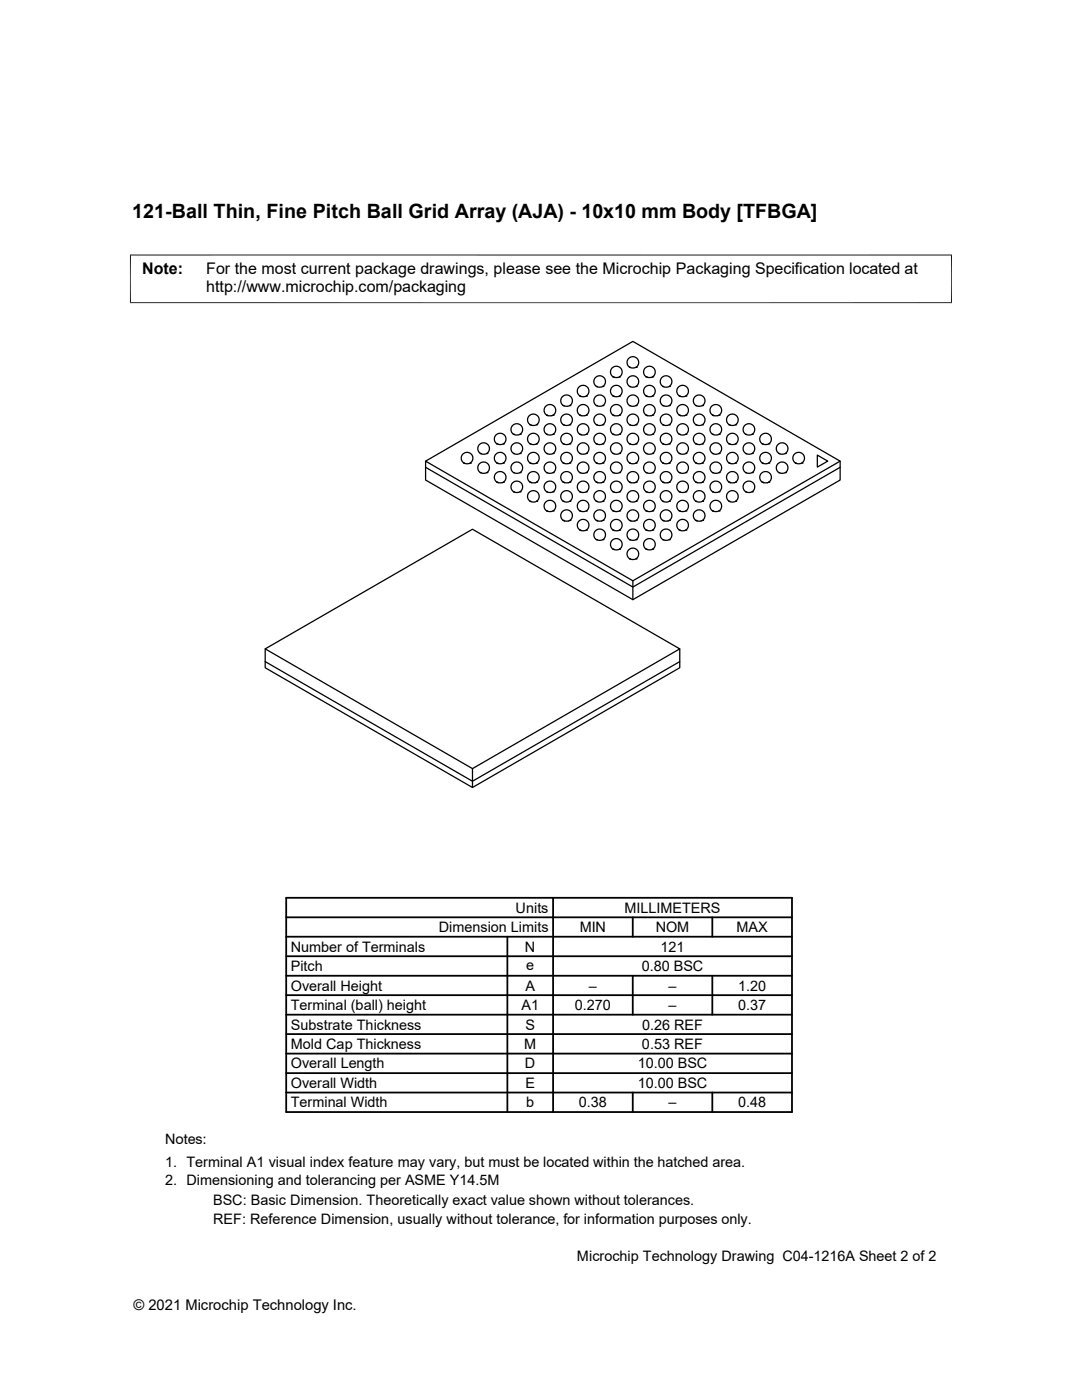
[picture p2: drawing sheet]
<svg xmlns="http://www.w3.org/2000/svg" width="216mm" height="279mm" viewBox="0 0 216 279" stroke-linecap="round" stroke-linejoin="round" font-family="sans-serif">
<g fill="none" stroke="#000" stroke-width=".25">
<path d="M115.7 79h.1M117 79h.1M119 77.1h.1M120.3 77.1h.1M122.3 75.2h.1M122.3 79h.1M123.6 75.2h.1M123.6 79h.1M125.6 73.3h.1M125.6 77.1h.1M126.9 73.3h.1M126.9 77.1h.1"/>
<path d="M128.9 75.2h.1M128.9 79h.1M130.2 75.2h.1M130.2 79h.1M132.2 77.1h.1M133.6 77.1h.1M135.6 79h.1M136.9 79h.1M84.9 93.3l41.4 23.9 41.3-23.9M84.9 92l41.4-23.9 41.3 23.9-41.3 23.9M92.5 92.4h.1M93.9 92.4h.1"/>
<path d="M95.8 94.3h.1M95.8 94.3l.7 .2 .7-.2M95.8 94.3a1.16 1.16 0 0 1-.2-1.7 1.16 1.16 0 0 1 1.8 0 1.16 1.16 0 0 1-.2 1.7M95.8 90.5h.1M97.2 94.3h.1M97.2 90.5h.1M99.1 96.2h.1M99.1 92.4h.1M99.1 88.6h.1M99.1 88.6l.7 .1 .7-.1M99.1 88.6a1.16 1.16 0 0 1-.2-1.7 1.16 1.16 0 0 1 1.8 0 1.16 1.16 0 0 1-.2 1.7M100.5 96.2h.1"/>
<path d="M100.5 92.4h.1M100.5 88.6h.1M102.4 98.1h.1M102.4 86.7h.1M102.4 94.3h.1M102.4 90.5h.1M102.5 86.7l.6 .1 .7-.1M102.5 86.7a1.16 1.16 0 0 1-.2-1.7 1.16 1.16 0 0 1 1.7 0 1.16 1.16 0 0 1-.2 1.7M102.5 94.3l.6 .2 .7-.2M102.5 94.3a1.16 1.16 0 0 1-.2-1.7 1.16 1.16 0 0 1 1.7 0 1.16 1.16 0 0 1-.2 1.7M103.8 98.1h.1M103.8 86.7h.1"/>
<path d="M103.8 94.3h.1M103.8 90.5h.1M105.8 84.8h.1M105.8 88.6h.1M105.8 88.6l.6 .1 .7-.1M105.8 88.6a1.16 1.16 0 0 1-.2-1.7 1.16 1.16 0 0 1 1.7 0 1.16 1.16 0 0 1-.2 1.7M105.8 96.2h.1M105.8 92.4h.1M107.1 84.8h.1M107.1 88.6h.1M107.1 96.2h.1M107.1 92.4h.1"/>
<path d="M109.1 86.7h.1M109.1 82.8h.1M109.1 86.7l.6 .1 .7-.1M109.1 86.7a1.16 1.16 0 0 1-.2-1.7 1.16 1.16 0 0 1 1.7 0 1.16 1.16 0 0 1-.2 1.7M109.1 90.5h.1M109.1 98.1h.1M109.1 94.3h.1M109.1 94.3l.6 .2 .7-.2M109.1 94.3a1.16 1.16 0 0 1-.2-1.7 1.16 1.16 0 0 1 1.7 0 1.16 1.16 0 0 1-.2 1.7M110.4 86.7h.1M110.4 82.8h.1M110.4 90.5h.1"/>
<path d="M110.4 98.1h.1M110.4 94.3h.1M112.4 80.9h.1M112.4 88.6h.1M112.4 84.8h.1M112.4 92.4h.1M112.4 96.2h.1M112.4 80.9l.7 .2 .6-.2M112.4 80.9a1.16 1.16 0 0 1-.2-1.7 1.16 1.16 0 0 1 1.7 0 1.16 1.16 0 0 1-.2 1.7M112.4 88.6l.7 .1 .6-.1M112.4 88.6a1.16 1.16 0 0 1-.2-1.7 1.16 1.16 0 0 1 1.7 0 1.16 1.16 0 0 1-.2 1.7M113.7 80.9h.1"/>
<path d="M113.7 88.6h.1M113.7 84.8h.1M113.7 92.4h.1M113.7 96.2h.1M115.7 86.7h.1M115.7 82.8h.1M115.7 86.7a1.16 1.16 0 0 1-.2-1.7 1.16 1.16 0 0 1 1.7 0 1.16 1.16 0 0 1-.2 1.7M115.7 90.5h.1M115.7 94.3h.1M115.7 94.3l.7 .2 .6-.2M115.7 94.3a1.16 1.16 0 0 1-.2-1.7 1.16 1.16 0 0 1 1.7 0 1.16 1.16 0 0 1-.2 1.7M115.7 98.1h.1"/>
<path d="M117 86.7l-.6 .1-.7-.1M117 86.7h.1M117 82.8h.1M117 90.5h.1M117 94.3h.1M117 98.1h.1M119 80.9h.1M119 80.9l.7 .2 .6-.2M119 80.9a1.16 1.16 0 0 1-.2-1.7 1.16 1.16 0 0 1 1.7 0 1.16 1.16 0 0 1-.2 1.7M119 88.6h.1M119 84.8h.1M119 88.6l.7 .1 .6-.1"/>
<path d="M119 88.6a1.16 1.16 0 0 1-.2-1.7 1.16 1.16 0 0 1 1.7 0 1.16 1.16 0 0 1-.2 1.7M119 92.4h.1M119 96.2h.1M120.3 80.9h.1M120.3 88.6h.1M120.3 84.8h.1M120.3 92.4h.1M120.3 96.2h.1M122.3 82.8h.1M122.3 90.5h.1M122.3 86.7h.1M122.3 86.7l.7 .1 .6-.1"/>
<path d="M122.3 86.7a1.16 1.16 0 0 1-.2-1.7 1.16 1.16 0 0 1 1.7 0 1.16 1.16 0 0 1-.2 1.7M122.3 94.3h.1M122.3 94.3l.7 .2 .6-.2M122.3 94.3a1.16 1.16 0 0 1-.2-1.7 1.16 1.16 0 0 1 1.7 0 1.16 1.16 0 0 1-.2 1.7M122.3 98.1h.1M123.6 82.8h.1M123.6 90.5h.1M123.6 86.7h.1M123.6 94.3h.1M123.6 98.1h.1M125.6 84.8h.1M125.6 80.9h.1"/>
<path d="M125.6 80.9l.7 .2 .6-.2M125.6 80.9a1.16 1.16 0 0 1-.2-1.7 1.16 1.16 0 0 1 1.7 0 1.16 1.16 0 0 1-.2 1.7M125.6 92.4h.1M125.6 88.6h.1M125.6 88.6l.7 .1 .6-.1M125.6 88.6a1.16 1.16 0 0 1-.2-1.7 1.16 1.16 0 0 1 1.7 0 1.16 1.16 0 0 1-.2 1.7M125.6 96.2h.1M126.9 84.8h.1M126.9 80.9h.1M126.9 92.4h.1M126.9 88.6h.1M126.9 96.2h.1"/>
<path d="M128.9 86.7h.1M128.9 82.8h.1M128.9 86.7l.7 .1 .6-.1M128.9 86.7a1.16 1.16 0 0 1-.2-1.7 1.16 1.16 0 0 1 1.8 0 1.16 1.16 0 0 1-.3 1.7M128.9 94.3h.1M128.9 90.5h.1M128.9 94.3l.7 .2 .6-.2M128.9 94.3a1.16 1.16 0 0 1-.2-1.7 1.16 1.16 0 0 1 1.8 0 1.16 1.16 0 0 1-.3 1.7M128.9 98.1h.1M130.2 86.7h.1M130.2 82.8h.1M130.2 94.3h.1"/>
<path d="M130.2 90.5h.1M130.2 98.1h.1M132.2 80.9h.1M132.2 80.9l.7 .2 .7-.2M132.2 80.9a1.16 1.16 0 0 1-.2-1.7 1.16 1.16 0 0 1 1.8 0 1.16 1.16 0 0 1-.2 1.7M132.2 88.6h.1M132.2 84.8h.1M132.2 88.6l.7 .1 .7-.1M132.2 88.6a1.16 1.16 0 0 1-.2-1.7 1.16 1.16 0 0 1 1.8 0 1.16 1.16 0 0 1-.2 1.7M132.2 96.2h.1M132.2 92.4h.1M133.6 80.9h.1"/>
<path d="M133.6 88.6h.1M133.6 84.8h.1M133.6 96.2h.1M133.6 92.4h.1M135.6 82.8h.1M135.6 90.5h.1M135.6 86.7h.1M135.6 86.7l.6 .1 .7-.1M135.6 86.7a1.16 1.16 0 0 1-.3-1.7 1.16 1.16 0 0 1 1.8 0 1.16 1.16 0 0 1-.2 1.7M135.6 98.1h.1M135.6 94.3h.1M135.6 94.3l.6 .2 .7-.2"/>
<path d="M135.6 94.3a1.16 1.16 0 0 1-.3-1.7 1.16 1.16 0 0 1 1.8 0 1.16 1.16 0 0 1-.2 1.7M136.9 82.8h.1M136.9 90.5h.1M136.9 86.7h.1M136.9 98.1h.1M136.9 94.3h.1M138.9 84.8h.1M138.9 92.4h.1M138.9 88.6h.1M138.9 88.6l.6 .1 .7-.1M138.9 88.6a1.16 1.16 0 0 1-.3-1.7 1.16 1.16 0 0 1 1.8 0 1.16 1.16 0 0 1-.2 1.7M138.9 96.2h.1"/>
<path d="M138.9 80.9h.1M138.9 80.9a1.16 1.16 0 0 1-.3-1.7 1.16 1.16 0 0 1 1.8 0 1.16 1.16 0 0 1-.2 1.7M140.2 80.9l-.7 .2-.6-.2M140.2 84.8h.1M140.2 92.4h.1M140.2 88.6h.1M140.2 96.2h.1M140.2 80.9h.1M142.2 86.7h.1M142.2 86.7l.6 .1 .7-.1M142.2 86.7a1.16 1.16 0 0 1-.2-1.7 1.16 1.16 0 0 1 1.7 0 1.16 1.16 0 0 1-.2 1.7M142.2 90.5h.1"/>
<path d="M142.2 94.3l.6 .2 .7-.2M142.2 98.1h.1M142.2 94.3h.1M142.2 94.3a1.16 1.16 0 0 1-.2-1.7 1.16 1.16 0 0 1 1.7 0 1.16 1.16 0 0 1-.2 1.7M142.2 82.8h.1M143.5 86.7h.1M143.5 94.3h.1M143.5 90.5h.1M143.5 98.1h.1M143.5 82.8h.1M145.5 88.6h.1M145.5 88.6l.6 .1 .7-.1"/>
<path d="M145.5 88.6a1.16 1.16 0 0 1-.2-1.7 1.16 1.16 0 0 1 1.7 0 1.16 1.16 0 0 1-.2 1.7M145.5 92.4h.1M145.5 96.2h.1M145.5 84.8h.1M146.8 88.6h.1M146.8 92.4h.1M146.8 96.2h.1M146.8 84.8h.1M148.8 90.5h.1M148.8 94.3h.1M148.8 94.3l.6 .2 .7-.2M148.8 94.3a1.16 1.16 0 0 1-.2-1.7 1.16 1.16 0 0 1 1.7 0 1.16 1.16 0 0 1-.2 1.7"/>
<path d="M148.8 98.1h.1M148.8 86.7h.1M148.8 86.7l.6 .1 .7-.1M148.8 86.7a1.16 1.16 0 0 1-.2-1.7 1.16 1.16 0 0 1 1.7 0 1.16 1.16 0 0 1-.2 1.7M150.1 90.5h.1M150.1 94.3h.1M150.1 98.1h.1M150.1 86.7h.1M152.1 92.4h.1M152.1 96.2h.1M152.1 88.6h.1M152.1 88.6l.7 .1 .6-.1"/>
<path d="M152.1 88.6a1.16 1.16 0 0 1-.2-1.7 1.16 1.16 0 0 1 1.7 0 1.16 1.16 0 0 1-.2 1.7M153.4 92.4h.1M153.4 96.2h.1M153.4 88.6h.1M155.4 94.3h.1M155.4 94.3l.7 .2 .6-.2M155.4 94.3a1.16 1.16 0 0 1-.2-1.7 1.16 1.16 0 0 1 1.7 0 1.16 1.16 0 0 1-.2 1.7M155.4 90.5h.1M156.7 94.3h.1M156.7 90.5h.1M158.7 92.4h.1M160 92.4h.1"/>
<path d="M163.1 90.8l2.1 1.2-2.1 1.2zM167.6 92v3.8l-41.3 23.9-41.4-23.9v-3.8l41.4 23.9M105.8 100.1h.1M107.1 100.1h.1M109.1 102h.1M109.1 101.9l.6 .2 .7-.2M109.1 102a1.16 1.16 0 0 1-.2-1.8 1.16 1.16 0 0 1 1.7 0 1.16 1.16 0 0 1-.2 1.8M110.4 102h.1M112.4 103.9h.1M112.4 100.1h.1M112.7 104h.7M113.4 104a1.15 1.15 0 0 0 .6-1.8 1.15 1.15 0 0 0-1.9 0 1.15 1.15 0 0 0 .6 1.8"/>
<path d="M113.7 103.9h.1M113.7 100.1h.1M115.7 105.8h.1M115.7 102h.1M115.7 101.9l.7 .2 .6-.2M115.7 102a1.16 1.16 0 0 1-.2-1.8 1.16 1.16 0 0 1 1.7 0 1.16 1.16 0 0 1-.2 1.8M117 105.8h.1M117 102h.1M119 100.1h.1M119 107.7h.1M119 107.7l.7 .1 .6-.1M119 107.7a1.16 1.16 0 0 1-.2-1.7 1.16 1.16 0 0 1 1.7 0 1.16 1.16 0 0 1-.2 1.7"/>
<path d="M119 103.9h.1M119.3 104h.7M120 104a1.15 1.15 0 0 0 .6-1.8 1.15 1.15 0 0 0-1.9 0 1.15 1.15 0 0 0 .6 1.8M120.3 100.1h.1M120.3 107.7h.1M120.3 103.9h.1M122.3 102h.1M122.3 101.9l.7 .2 .6-.2M122.3 102a1.16 1.16 0 0 1-.2-1.8 1.16 1.16 0 0 1 1.7 0 1.16 1.16 0 0 1-.2 1.8M122.3 109.6h.1M122.3 105.8h.1M123.6 102h.1"/>
<path d="M123.6 109.6h.1M123.6 105.8h.1M125.6 103.9h.1M125.6 111.5h.1M125.6 100.1h.1M125.6 107.7h.1M125.6 107.7l.7 .1 .6-.1M125.6 107.7a1.16 1.16 0 0 1-.2-1.7 1.16 1.16 0 0 1 1.7 0 1.16 1.16 0 0 1-.2 1.7M125.9 104h.8M126.3 115.9v3.8M126.7 104a1.15 1.15 0 0 0 .5-1.8 1.15 1.15 0 0 0-1.8 0 1.15 1.15 0 0 0 .5 1.8M126.9 103.9h.1"/>
<path d="M126.9 111.5h.1M126.9 100.1h.1M126.9 107.7h.1M128.9 105.8h.1M128.9 102h.1M128.9 101.9l.7 .2 .6-.2M128.9 102a1.16 1.16 0 0 1-.2-1.8 1.16 1.16 0 0 1 1.8 0 1.16 1.16 0 0 1-.3 1.8M128.9 109.6h.1M130.2 105.8h.1M130.2 102h.1M130.2 109.6h.1M132.2 107.7h.1"/>
<path d="M132.2 100.1h.1M132.2 107.7l.7 .1 .7-.1M132.2 107.7a1.16 1.16 0 0 1-.2-1.7 1.16 1.16 0 0 1 1.8 0 1.16 1.16 0 0 1-.2 1.7M132.2 103.9h.1M132.5 104h.8M133.3 104a1.15 1.15 0 0 0 .5-1.8 1.15 1.15 0 0 0-1.8 0 1.15 1.15 0 0 0 .5 1.8M133.6 107.7h.1M133.6 100.1h.1M133.6 103.9h.1M135.6 102h.1M135.6 101.9l.6 .2 .7-.2M135.6 102a1.16 1.16 0 0 1-.3-1.8 1.16 1.16 0 0 1 1.8 0 1.16 1.16 0 0 1-.2 1.8"/>
<path d="M135.6 105.8h.1M136.9 102h.1M136.9 105.8h.1M138.9 100.1h.1M138.9 103.9h.1M139.1 104h.8M139.9 104a1.15 1.15 0 0 0 .5-1.8 1.15 1.15 0 0 0-1.8 0 1.15 1.15 0 0 0 .5 1.8M140.2 100.1h.1M140.2 103.9h.1M142.2 102h.1M142.2 101.9l.6 .2 .7-.2M142.2 102a1.16 1.16 0 0 1-.2-1.8 1.16 1.16 0 0 1 1.7 0 1.16 1.16 0 0 1-.2 1.8"/>
<path d="M143.5 102h.1M145.5 100.1h.1M146.8 100.1h.1M52.9 129.5l41.4-23.9 41.3 23.9-41.3 23.9v3.8M52.9 132l41.4 23.9 41.3-23.9M135.6 129.5v3.8l-41.3 23.9-41.4-23.9v-3.8l41.4 23.9"/>
<circle cx="116.4" cy="78.1" r="1.16"/>
<circle cx="119.7" cy="76.2" r="1.16"/>
<circle cx="123" cy="74.2" r="1.16"/>
<circle cx="123" cy="78.1" r="1.16"/>
<circle cx="126.3" cy="76.2" r="1.16"/>
<circle cx="126.3" cy="72.3" r="1.16"/>
<circle cx="129.6" cy="74.2" r="1.16"/>
<circle cx="129.6" cy="78.1" r="1.16"/>
<circle cx="132.9" cy="76.2" r="1.16"/>
<circle cx="136.2" cy="78.1" r="1.16"/>
<circle cx="93.2" cy="91.4" r="1.16"/>
<circle cx="96.5" cy="89.5" r="1.16"/>
<circle cx="99.8" cy="95.3" r="1.16"/>
<circle cx="99.8" cy="91.4" r="1.16"/>
<circle cx="103.1" cy="97.2" r="1.16"/>
<circle cx="103.1" cy="89.5" r="1.16"/>
<circle cx="106.4" cy="83.8" r="1.16"/>
<circle cx="106.4" cy="99.1" r="1.16"/>
<circle cx="106.4" cy="95.3" r="1.16"/>
<circle cx="106.4" cy="91.4" r="1.16"/>
<circle cx="109.7" cy="81.9" r="1.16"/>
<circle cx="109.7" cy="89.5" r="1.16"/>
<circle cx="109.7" cy="97.2" r="1.16"/>
<circle cx="113.1" cy="83.8" r="1.16"/>
<circle cx="113.1" cy="91.4" r="1.16"/>
<circle cx="113.1" cy="99.1" r="1.16"/>
<circle cx="113.1" cy="95.3" r="1.16"/>
<circle cx="116.4" cy="81.9" r="1.16"/>
<circle cx="116.4" cy="89.5" r="1.16"/>
<circle cx="116.4" cy="97.2" r="1.16"/>
<circle cx="119.7" cy="99.1" r="1.16"/>
<circle cx="119.7" cy="83.8" r="1.16"/>
<circle cx="119.7" cy="91.4" r="1.16"/>
<circle cx="119.7" cy="95.3" r="1.16"/>
<circle cx="123" cy="81.9" r="1.16"/>
<circle cx="123" cy="89.5" r="1.16"/>
<circle cx="123" cy="97.2" r="1.16"/>
<circle cx="126.3" cy="83.8" r="1.16"/>
<circle cx="126.3" cy="91.4" r="1.16"/>
<circle cx="126.3" cy="95.3" r="1.16"/>
<circle cx="126.3" cy="99.1" r="1.16"/>
<circle cx="129.6" cy="81.9" r="1.16"/>
<circle cx="129.6" cy="89.5" r="1.16"/>
<circle cx="129.6" cy="97.2" r="1.16"/>
<circle cx="132.9" cy="83.8" r="1.16"/>
<circle cx="132.9" cy="91.4" r="1.16"/>
<circle cx="132.9" cy="95.3" r="1.16"/>
<circle cx="132.9" cy="99.1" r="1.16"/>
<circle cx="136.2" cy="81.9" r="1.16"/>
<circle cx="136.2" cy="89.5" r="1.16"/>
<circle cx="136.2" cy="97.2" r="1.16"/>
<circle cx="139.5" cy="83.8" r="1.16"/>
<circle cx="139.5" cy="91.4" r="1.16"/>
<circle cx="139.5" cy="99.1" r="1.16"/>
<circle cx="139.5" cy="95.3" r="1.16"/>
<circle cx="142.8" cy="89.5" r="1.16"/>
<circle cx="142.8" cy="97.2" r="1.16"/>
<circle cx="142.8" cy="81.9" r="1.16"/>
<circle cx="146.1" cy="91.4" r="1.16"/>
<circle cx="146.1" cy="99.1" r="1.16"/>
<circle cx="146.1" cy="95.3" r="1.16"/>
<circle cx="146.1" cy="83.8" r="1.16"/>
<circle cx="149.4" cy="89.5" r="1.16"/>
<circle cx="149.4" cy="97.2" r="1.16"/>
<circle cx="152.8" cy="91.4" r="1.16"/>
<circle cx="152.8" cy="95.3" r="1.16"/>
<circle cx="156.1" cy="89.5" r="1.16"/>
<circle cx="159.4" cy="91.4" r="1.16"/>
<circle cx="116.4" cy="104.8" r="1.16"/>
<circle cx="123" cy="104.8" r="1.16"/>
<circle cx="123" cy="108.6" r="1.16"/>
<circle cx="126.3" cy="110.5" r="1.16"/>
<circle cx="129.6" cy="104.8" r="1.16"/>
<circle cx="129.6" cy="108.6" r="1.16"/>
<circle cx="136.2" cy="104.8" r="1.16"/>
</g>
<path d="M26 50.8v9.7M189.9 50.8v9.7M189.9 50.9h-164M25.9 60.4h164" fill="none" stroke="#000" stroke-width=".2"/>
<g fill="none" stroke="#000" stroke-width=".36">
<path d="M57.1 179.2h100.9v42.7h-100.9zM110.4 179.2v42.7M57.1 198.6h100.9M57.1 194.7h100.9M57.1 190.8h100.9M57.1 186.9h100.9M57.1 183.1h100.9M101.2 186.9v35M126.3 183.1v3.8M126.3 194.7v7.8M142.1 183.1v3.8M142.1 194.7v7.8"/>
<path d="M57.1 214.2h100.9M57.1 206.4h100.9M57.1 202.5h100.9M57.1 218h100.9M57.1 210.3h100.9M126.3 218v3.9M142.1 218v3.9"/>
</g>
<text font-size="3.9" x="26.4" y="43.5">121-Ball Thin, Fine Pitch Ball Grid Array (AJA) - 10x10 mm Body [TFBGA]</text>
<g font-size="3.2">
<text x="28.4" y="54.7">Note:</text>
<text x="41.1" y="58.3">http://www.microchip.com/packaging</text>
<text x="41.1" y="54.7">For the most current package drawings, please see the Microchip Packaging Specification located at</text>
</g>
<g font-size="2.9">
<text x="102.9" y="182.2">Units</text>
<text x="124.6" y="182.2">MILLIMETERS</text>
<text x="58" y="189.9">Number of Terminals</text>
<text x="87.6" y="186">Dimension Limits</text>
<text x="104.8" y="189.9">N</text>
<text x="115.7" y="186">MIN</text>
<text x="130.8" y="186">NOM</text>
<text x="131.8" y="189.9">121</text>
<text x="147" y="186">MAX</text>
<text x="58" y="197.7">Overall Height</text>
<text x="58" y="193.8">Pitch</text>
<text x="104.8" y="197.7">A</text>
<text x="105" y="193.5">e</text>
<text x="117.5" y="197.7">–</text>
<text x="128" y="193.8">0.80 BSC</text>
<text x="133.4" y="197.7">–</text>
<text x="147.3" y="197.7">1.20</text>
<text x="58" y="201.6">Terminal (ball) height</text>
<text x="104.1" y="201.6">A1</text>
<text x="114.7" y="201.6">0.270</text>
<text x="133.4" y="201.6">–</text>
<text x="147.3" y="201.6">0.37</text>
<text x="58" y="205.5">Substrate Thickness</text>
<text x="58" y="209.4">Mold Cap Thickness</text>
<text x="104.6" y="209.4">M</text>
<text x="104.8" y="205.5">S</text>
<text x="128.1" y="209.4">0.53 REF</text>
<text x="128.1" y="205.5">0.26 REF</text>
<text x="58" y="213.2">Overall Length</text>
<text x="104.8" y="213.2">D</text>
<text x="127.3" y="213.2">10.00 BSC</text>
<text x="58" y="221">Terminal Width</text>
<text x="58" y="217.1">Overall Width</text>
<text x="104.8" y="217.1">E</text>
<text x="105" y="221">b</text>
<text x="115.5" y="221">0.38</text>
<text x="127.3" y="217.1">10.00 BSC</text>
<text x="133.4" y="221">–</text>
<text x="147.3" y="221">0.48</text>
<text x="32.9" y="232.9">1. Terminal A1 visual index feature may vary, but must be located within the hatched area.</text>
<text x="32.9" y="228.3">Notes:</text>
<text x="32.9" y="236.6">2. Dimensioning and tolerancing per ASME Y14.5M</text>
<text x="42.5" y="244.3">REF: Reference Dimension, usually without tolerance, for information purposes only.</text>
<text x="42.5" y="240.6">BSC: Basic Dimension. Theoretically exact value shown without tolerances.</text>
<text x="115.1" y="251.7">Microchip Technology Drawing C04-1216A Sheet 2 of 2</text>
<text x="26.6" y="261.3">© 2021 Microchip Technology Inc.</text>
</g>
</svg>
